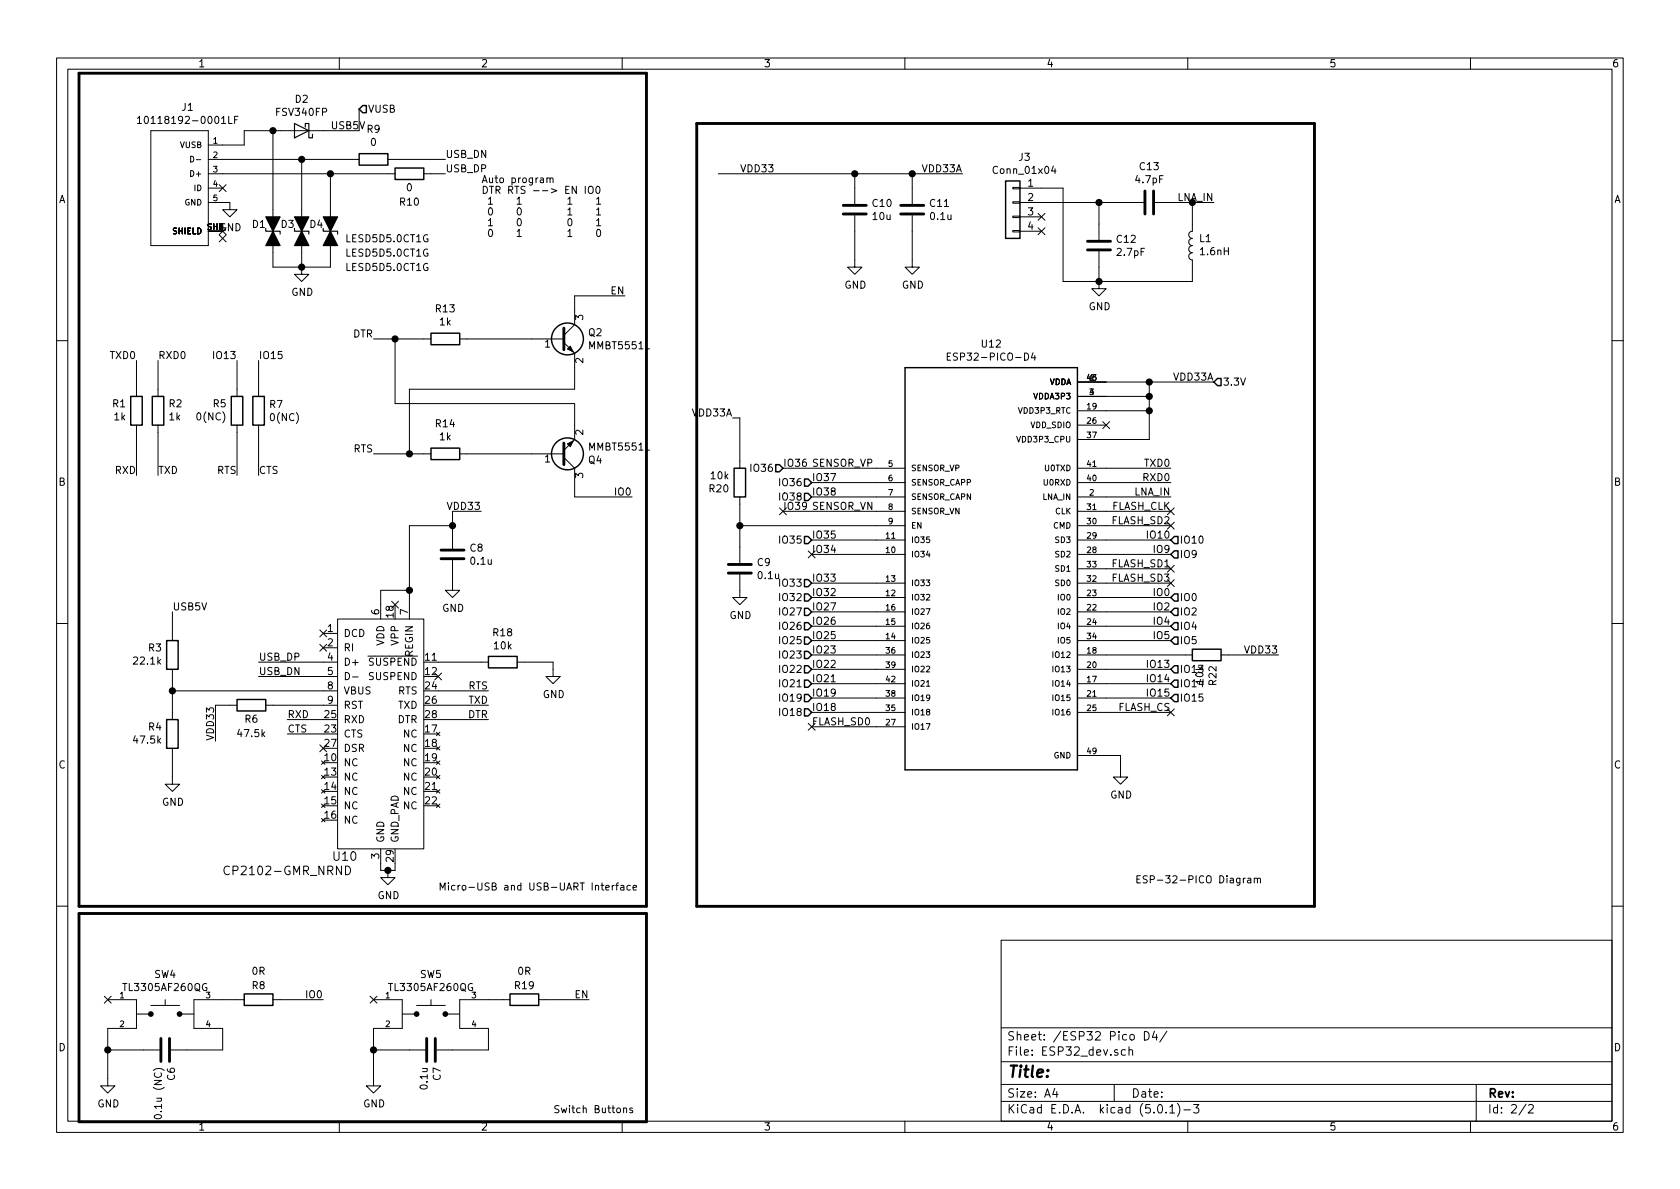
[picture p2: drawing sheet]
<svg xmlns="http://www.w3.org/2000/svg" width="297mm" height="210mm" viewBox="0 0 297 210" stroke-linecap="round" stroke-linejoin="round" font-family="sans-serif">
<g fill="none" stroke="#000" stroke-width=".18">
<path d="M10 10.3h277v189.9h-277zM12 12.2h273v186.1h-273zM60 10.3v1.9M63.5 19.3v3.8h-20.3v2.5h-6.4M110 10.3v1.9M160 10.3v1.9M210 10.3v1.9M260 10.3v1.9M24.3 20.9l.4-.3v1.2M24.3 21.8h.7M26.7 23.1h10.1v20.3h-10.1zM33.7 27.6a.51 .51 0 0 1 .6 .5 .51 .51 0 0 1-.6 .5z"/>
<path d="M34.7 28.2h.8M36.8 35.8h3.8v1.3h1.3l-1.3 1.2-1.2-1.2h1.2M36.8 28.2h26.7M36.8 30.7h33M36.8 33.3h2.6M38.8 32.7l1.2 1.2M40 32.7l-1.2 1.2M40.4 20.6v1.2h.6M41.5 21.2h.4M42.1 20.6h-.6v1.2M48.3 23.1v24.1h10.1v-16.5M53.3 28.2v20.3h1.3l-1.3 1.3-1.2-1.3h1.2"/>
<path d="M68.6 28.2h10.1M74.9 30.7h3.8M86.4 36.1h.7M86.4 39.9h.7M91.4 35.2l.4-.4v1.3M91.4 36.1h.8M91.6 36.9l.1-.2a.67 .67 0 0 1 .5 .7 .67 .67 0 0 1-.5 .6l-.3-.5zM91.6 38.8l.1-.1a.67 .67 0 0 1 .5 .6 .67 .67 0 0 1-.5 .6l-.3-.5zM96.7 31.6l.2-.1h.3l.1 .8M96.7 31.5v.8M97.3 31.6l.1-.1h.3l.1 .8M100.4 35.2l.4-.4v1.3"/>
<path d="M100.4 37.1l.4-.4v1.3M100.4 36.1h.7M100.4 38h.7M100.5 38.8l.2-.1a.67 .67 0 0 1 .4 .6 .67 .67 0 0 1-.4 .6l-.2-.1-.1-.4zM103.5 32.9v1.3M104.1 33.1l.2-.2a.45 .45 0 0 1 .6 .5v.4l-.2 .4h-.5a.92 .92 0 0 1-.1-1.1zM105.5 33.1l.2-.2a.69 .69 0 0 1 .4 .7 .69 .69 0 0 1-.4 .6l-.3-.2v-.3zM105.5 35.2l.3-.4v1.3M105.5 37.1l.3-.4v1.3M105.5 39l.3-.3v1.2M105.5 36.1h.7M105.5 38h.7"/>
<path d="M105.5 39.9h.7M127 30.7h43.2M151.1 38.1v9.1h1.3l-1.3 1.3-1.2-1.3h1.2M151.1 30.7v5.4M161.3 38.1v9.1h1.3l-1.3 1.3-1.3-1.3h1.3M161.3 30.7v5.4M179.1 38.2h1.2v.3h-1.2zM179.1 35.7h1.2v.2h-1.2zM179.1 33.1h1.2v.3h-1.2zM180.3 33.3h7.7v16.5h22.8v-3.8a.63 .63 0 0 1-.6-.7 .63 .63 0 0 1 .6-.6 .63 .63 0 0 1-.6-.6 .63 .63 0 0 1 .6-.7 .63 .63 0 0 1-.6-.6 .63 .63 0 0 1 .6-.6 .63 .63 0 0 1-.6-.7 .63 .63 0 0 1 .6-.6v-5.1M180.3 35.8h21.9M180.3 38.3h3.8"/>
<path d="M183.5 37.7l1.3 1.3M184.8 37.7l-1.3 1.3M186.2 29.4l-.3 .8h.8M186.5 29.8v.9M194.3 35.8v6.6M204.2 35.8h10.4M36.8 40.9h2.6M38.8 41.5l1.2 1.3M40 41.5l-1.2 1.3M66 59.9h10.2M69.8 59.9v11.5h31.8v6.3l-1.9 1.9M81.3 59.9h18.4"/>
<path d="M91.4 40.9l.4-.3v1.2M91.4 41.8h.8M100.4 40.9l.4-.3v1.2M100.4 41.8h.7M105.6 40.7l.2-.1a.67 .67 0 0 1 .4 .6 .67 .67 0 0 1-.4 .6l-.2-.1-.1-.4zM110.5 52.3h-8.9v5.1l-1.9 1.9M179.1 40.8h1.2v.2h-1.2zM180.3 40.9h3.8M183.5 40.3l1.3 1.2M184.8 40.3l-1.3 1.2M194.3 44.4v6.6h1.3l-1.3 1.3-1.3-1.3h1.3M10 60.2h2"/>
<path d="M24.1 63.7v6.4M24.1 75.2v8.9M27.9 63.7v6.4M27.9 75.2v8.9M41.9 63.7v6.4M41.9 75.2v8.9M45.7 63.7v6.4M45.7 75.2v8.9M99.7 60.6l1.9 1.9v6.3h-29.2v11.5M129.5 73.9h1.3v8.9M167.5 63h.4M168.1 62.4h-.6v1.3h.6"/>
<path d="M182.7 62.4l-.4 .9h.8M183 62.9v.8M190.5 67.6h24.1M190.5 72.6h12.7M190.5 75.2h5.1M190.5 70.1h12.7M195 74.6l1.2 1.2M196.2 74.6l-1.2 1.2M203.2 67.6v10.1h-12.7M285 60.2h2M66 80.3h10.2M80 99.1v5.3h1.3l-1.3 1.3-1.3-1.3h1.3"/>
<path d="M80 93h-7.6v16.5M81.3 80.3h18.4M85.1 90.4h-5.1v6.6M99.7 80.9l1.9 1.9v5.1h10.2M130.8 93h29.2M130.8 87.9v11.7M137.8 89.8l1.2 1.2M138.4 90.4h21.6M138.4 82.8h21.6M139 89.8l-1.2 1.2M142.9 97.4l1.2 1.2M143.5 98h16.5"/>
<path d="M143.5 95.5h16.5M143.5 87.9h16.5M143.5 85.3h16.5M144.1 97.4l-1.2 1.2M190.5 98h16.5M190.5 95.5h16.5M190.5 87.9h16.5M190.5 93h16.5M190.5 90.4h16.5M190.5 85.3h16.5M190.5 82.8h16.5M206.4 100l1.2 1.2"/>
<path d="M206.4 89.8l1.2 1.2M206.4 92.3l1.2 1.3M207.6 100l-1.2 1.2M207.6 89.8l-1.2 1.2M207.6 92.3l-1.2 1.3M10 110.3h2M30.5 108.2v5.1M30.5 118.4v8.8M45.7 117.1h14M45.7 119.6h14M56.5 111.4l1.3 1.2M56.5 113.9l1.3 1.3"/>
<path d="M57.1 112h2.6M57.1 114.5h2.6M57.8 111.4l-1.3 1.2M57.8 113.9l-1.3 1.3M59.7 109.5h15.2v40.6h-15.2zM61.1 118.9a.64 .64 0 0 1 .7 .7 .64 .64 0 0 1-.7 .6zM62.3 119.7h1M69.2 106.3l1.3 1.2M70.5 106.3l-1.3 1.2M72.4 104.4h-5.1v5.1M76.9 119l1.2 1.2M77.5 117.1h8.9"/>
<path d="M78.1 119l-1.2 1.2M91.4 117.1h6.4v2.5h1.3l-1.3 1.3-1.3-1.3h1.3M130.8 101.6v4.1h1.3l-1.3 1.2-1.3-1.2h1.3M143.5 105.7h16.5M143.5 103.1h16.5M143.5 113.3h16.5M143.5 110.7h16.5M143.5 108.2h16.5M143.5 115.8h16.5M143.5 118.4h16.5M190.5 105.7h16.5M190.5 103.1h16.5"/>
<path d="M190.5 113.3h16.5M190.5 110.7h16.5M190.5 108.2h16.5M190.5 115.8h20.3M190.5 118.4h16.5M190.5 100.6h16.5M206.4 102.5l1.2 1.2M207.6 102.5l-1.2 1.2M215.9 115.8h10.2M285 110.3h2M30.5 132.3v6.4h1.2l-1.2 1.2-1.3-1.2h1.3M30.5 122.2h29.2"/>
<path d="M41.9 124.7h-3.8v6.4M47 124.7h12.7M50.8 129.8h6.3M50.8 127.2h6.3M56.5 131.7l1.3 1.2M56.8 134.6l.7 .6M56.8 137.1l.7 .6M56.8 139.6l.7 .7M57.5 139.6l-.7 .7M57.5 134.6l-.7 .6M57.5 137.1l-.7 .6M57.8 131.7l-1.3 1.2"/>
<path d="M77.2 129.5l.6 .6M77.2 132l.6 .6M77.2 134.6l.6 .6M77.2 137.1l.6 .6M77.2 139.6l.6 .7M77.5 122.2h8.9M77.5 124.7h8.9M77.5 127.2h8.9M77.8 129.5l-.6 .6M77.8 132l-.6 .6M77.8 134.6l-.6 .6M77.8 137.1l-.6 .6"/>
<path d="M77.8 139.6l-.6 .7M142.9 127.9l1.2 1.2M143.5 120.9h16.5M143.5 123.4h16.5M143.5 126h16.5M143.5 128.5h16.5M144.1 127.9l-1.2 1.2M147 120.6h.7M163.8 121.4h.6M190.5 133.6h7.6v3.8h1.3l-1.3 1.3-1.3-1.3h1.3M190.5 120.9h16.5M190.5 123.4h16.5"/>
<path d="M190.5 126h16.5M206.4 125.4l1.2 1.2M207.6 125.4l-1.2 1.2M40.6 153.3a.63 .63 0 0 0-.8 0 .63 .63 0 0 0-.2 .7 .58 .58 0 0 0 .3 .6 .58 .58 0 0 0 .7-.1M56.8 142.2l.7 .6M56.8 144.7l.7 .6M57.5 142.2l-.7 .6M57.5 144.7l-.7 .6M61.1 153.2a.77 .77 0 0 1 .9 .7 .77 .77 0 0 1-.9 .8zM67.3 150.1v3.8h2.5v-1.3M68.6 153.9v1.3h1.2l-1.2 1.3-1.3-1.3h1.3M77.2 142.2l.6 .6"/>
<path d="M77.8 142.2l-.6 .6M107.1 157l.6-.1-.1-.3h-.3l-.2 .1 .1 .6h.4M108.3 156.6v.8M108.6 156.6l-.3 .2M108.9 156.6h.4M109.3 156.1l-.3 .2v1.1M109.8 156.6h.5v.8M110.3 156.9h-.4l-.2 .2 .2 .3 .4-.1M111.5 156.6h-.4l-.3 .2 .2 .5h.5M111.9 157l.6-.1v-.3h-.4l-.2 .1 .1 .6h.5M219.8 155.3v.8M220.2 155.3l-.4 .2"/>
<path d="M220.6 155.3h.5l.1 .8M221.2 155.6h-.4l-.3 .2 .1 .3h.6M221.8 155.4l.1-.1h.3l.1 .8M221.8 155.3v.8M222.3 155.5l.2-.2h.3l.1 .8M10 160.2h2M18.4 176.2l1.3 1.2M19 176.8h5.1v5.1h-5.1v10.1h1.3l-1.3 1.3-1.2-1.3h1.2M19.7 176.2l-1.3 1.2M24.1 179.3h2.6M26.7 177.8h5M29.2 176.8v1"/>
<path d="M31.7 179.3h2.6M43.2 176.8h-8.9v5.1h5.1v3.8h-9.2M48.3 176.8h8.8M65.4 176.2l1.2 1.2M66 176.8h5.1v5.1h-5.1v10.1h1.3l-1.3 1.3-1.2-1.3h1.2M66.6 176.2l-1.2 1.2M71.1 179.3h2.6M73.7 177.8h5M76.2 176.8v1M78.7 179.3h2.6M90.2 176.8h-8.9v5.1h5.1v3.8h-9.2M95.2 176.8h8.9"/>
<path d="M177 166.3h108v32h-108zM285 160.2h2M19 185.7h9.2M27.1 189.3a1.47 1.47 0 0 1 1.9 0M27.4 197.3a.83 .83 0 0 1 1.1 .1 .67 .67 0 0 1-.6 .5 .67 .67 0 0 1-.6-.5zM60 198.3v1.9M66 185.7h9.2M110 198.3v1.9M110.3 196.1l.1-.2 .3 .1 .1 .8M110.3 195.9v.9M111.8 196l-.3-.1-.2 .2 .1 .2 .4 .1v.3h-.5M160 198.3v1.9"/>
<path d="M177 194.8h108M177 191.8h108M177 187.8h108M177 181.8h108M186.5 192.5l-.4 1h1M186.8 193v1M197 191.8v3M199 185.7l-.4-.1-.3 .3v.6l.3 .1 .4-.1M199.6 185.7l.2-.1 .4 .1 .1 .9M199.6 185.1v1.5M202.3 182.4a.75 .75 0 0 1 .9 .8 .75 .75 0 0 1-.9 .7zM204.1 182.3l-.3 1.1h.9"/>
<path d="M204.5 182.9v1M204.8 195.5l.4-.2a.94 .94 0 0 1 0 1.5 .79 .79 0 0 1-.4-1.3zM206.2 196.7v.1M206.3 182.3l-1.2 2M206.8 195.8l.5-.5v1.5M206.8 196.8h.9M208.2 195.1a1.71 1.71 0 0 1 0 2.3M209.3 196.3h1.2M210 198.3v1.9M211 195.3h1l-.5 .6 .4 .1v.7l-.2 .1-.7-.1M260 198.3v1.9M261 191.8v6.5"/>
<path d="M269.8 195.2l-1.2 2M270.3 195.5l.2-.2h.3l.3 .5-.9 1h.9"/>
</g>
<g fill="none" stroke="#000" stroke-width=".25">
<path d="M64.1 18.7h.7v1.2h-.7l-.6-.6zM63.5 27.2h5.1v2h-5.1zM69.8 29.7h5.1v2h-5.1zM177.8 32h2.5v10.2h-2.5zM76.2 58.9h5.1v2.1h-5.1zM23.1 70.1h2v5.1h-2zM26.9 70.1h2.1v5.1h-2.1zM40.9 70.1h2v5.1h-2zM44.7 70.1h2v5.1h-2zM76.2 79.2h5.1v2.1h-5.1zM160 65h30.5v71.1h-30.5zM215.3 66.9h.6v1.3h-.6l-.7-.6z"/>
<path d="M129.8 82.8h2v5.1h-2zM137.2 82.2h.6l.6 .6-.6 .6h-.6zM142.2 84.7h.7l.6 .6-.6 .7h-.7zM142.2 87.2h.7l.6 .7-.6 .6h-.7zM142.2 94.9h.7l.6 .6-.6 .6h-.7zM207 98l.6-.6h.7v1.3h-.7zM207.6 94.9h.7v1.2h-.7l-.6-.6zM29.5 113.3h2v5.1h-2zM86.4 116.1h5v2h-5zM142.2 102.5h.7l.6 .6-.6 .7h-.7zM142.2 105h.7l.6 .7-.6 .6h-.7zM142.2 107.6h.7l.6 .6-.6 .6h-.7z"/>
<path d="M142.2 110.1h.7l.6 .6-.6 .7h-.7zM142.2 112.6h.7l.6 .7-.6 .6h-.7zM142.2 115.2h.7l.6 .6-.6 .7h-.7zM142.2 117.7h.7l.6 .7-.6 .6h-.7zM207 105.7l.6-.7h.7v1.3h-.7zM207.6 107.6h.7v1.2h-.7l-.6-.6zM207.6 110.1h.7v1.3h-.7l-.6-.7zM207.6 112.6h.7v1.3h-.7l-.6-.6zM207.6 117.7h.7v1.3h-.7l-.6-.6zM210.8 114.8h5.1v2h-5.1zM29.5 127.2h2v5.1h-2zM41.9 123.7h5.1v2h-5.1z"/>
<path d="M142.2 120.3h.7l.6 .6-.6 .6h-.7zM142.2 122.8h.7l.6 .6-.6 .7h-.7zM142.2 125.3h.7l.6 .7-.6 .6h-.7zM207 120.9l.6-.6h.7v1.2h-.7zM207.6 122.8h.7v1.3h-.7l-.6-.7zM43.2 175.8h5.1v2h-5.1zM90.2 175.8h5v2h-5z"/>
<circle cx="100.3" cy="59.9" r="2.82"/>
<circle cx="100.3" cy="80.3" r="2.82"/>
</g>
<path d="M47 38.3h2.5l-1.2 2.6zM52.1 38.3h2.5l-1.3 2.6zM57.1 38.3h2.6l-1.3 2.6zM48.3 40.9l1.2 2.5h-2.5zM53.3 40.9l1.3 2.5h-2.5zM58.4 40.9l1.3 2.5h-2.6z" fill="#000" stroke="#000" stroke-width=".2"/>
<path d="M52.1 21.8l2.5 1.3-2.5 1.3zM54 22.5v-.7h.6v2.6h.6v-.7M47 40.4v.5h2.5v.5M52.1 40.4v.5h2.5v.5M57.1 40.4v.5h2.6v.5" fill="none" stroke="#000" stroke-width=".2"/>
<g fill="#000" stroke="#000" stroke-width=".25">
<circle cx="48.3" cy="23.1" r=".51"/>
<circle cx="53.3" cy="28.2" r=".51"/>
<circle cx="58.4" cy="30.7" r=".51"/>
<circle cx="151.1" cy="30.7" r=".51"/>
<circle cx="161.3" cy="30.7" r=".51"/>
<circle cx="194.3" cy="35.8" r=".51"/>
<circle cx="53.3" cy="47.2" r=".51"/>
<circle cx="69.9" cy="59.9" r=".51"/>
<circle cx="194.3" cy="49.8" r=".51"/>
<circle cx="203.2" cy="70.1" r=".51"/>
<circle cx="203.2" cy="67.6" r=".51"/>
<circle cx="203.2" cy="72.6" r=".51"/>
<circle cx="72.4" cy="80.3" r=".51"/>
<circle cx="80" cy="93" r=".51"/>
<circle cx="130.8" cy="93" r=".51"/>
<circle cx="72.4" cy="104.4" r=".51"/>
<circle cx="30.5" cy="122.2" r=".51"/>
<circle cx="68.6" cy="153.9" r=".51"/>
<circle cx="19" cy="185.7" r=".51"/>
<circle cx="66" cy="185.7" r=".51"/>
</g>
<g fill="none" stroke="#000" stroke-width=".51">
<path d="M14 12.9h100.3v147.4h-100.3zM123.2 21.8h109.2v138.5h-109.2zM149.1 37.8h4.1M149.1 36.3h4.1M159.3 37.8h4M159.3 36.3h4M202.4 33.8v4M204 33.8v4M99.7 58v3.8M192.3 44.2h4M192.3 42.7h4M99.7 78.4v3.8"/>
<path d="M78 98.8h4M78 97.3h4M128.8 99.8h4M128.8 101.3h4M14 161.5h100.3v36.9h-100.3zM28.4 183.6v4.1M30 183.6v4.1M75.4 183.6v4.1M77 183.6v4.1"/>
<circle cx="26.7" cy="179.3" r=".25"/>
<circle cx="31.7" cy="179.3" r=".25"/>
<circle cx="73.7" cy="179.3" r=".25"/>
<circle cx="78.7" cy="179.3" r=".25"/>
</g>
<path d="M100.3 78.5l1-.5-.5 1zM100.3 61.7l.5-.5 .5 1z" fill="#000" stroke="#000" stroke-width=".18"/>
<text font-size="2.8" x="178" y="190.5">Title:</text>
<g font-size="2.1">
<text x="40.5" y="154.8">CP2102-GMR_NRND</text>
<text x="59" y="152.2">U10</text>
<text x="178" y="184">Sheet: /ESP32 Pico D4/</text>
<text x="178" y="186.7">File: ESP32_dev.sch</text>
<text x="178" y="196.9">KiCad E.D.A. kicad (5.0.1)-3</text>
<text x="178" y="194.1">Size: A4</text>
<text x="200" y="194.1">Date:</text>
<text x="263" y="194.1">Rev:</text>
<text x="263" y="196.9">Id: 2/2</text>
</g>
<g font-size="1.8">
<text x="35" y="11.9">1</text>
<text x="85" y="11.9">2</text>
<text x="135" y="11.9">3</text>
<text x="185" y="11.9">4</text>
<text x="235" y="11.9">5</text>
<text x="285" y="11.9">6</text>
<text x="25.9" y="21.9">10118192-0001LF</text>
<text x="32.2" y="19.6">J1</text>
<text x="49" y="20.5">FSV340FP</text>
<text x="52.2" y="18.2">D2</text>
<text x="58.4" y="22.9">USB5V</text>
<text x="64.9" y="23.5">R9</text>
<text x="65" y="19.9">VUSB</text>
<text x="65.6" y="25.8">0</text>
<text x="78.7" y="27.9">USB_DN</text>
<text x="180.2" y="28.4">J3</text>
<text x="10.4" y="35.9">A</text>
<text x="71.9" y="33.8">0</text>
<text x="78.7" y="30.5">USB_DP</text>
<text x="85.1" y="32.4">Auto program</text>
<text x="85.1" y="34.3">DTR RTS --&gt; EN IO0</text>
<text x="130.8" y="30.5">VDD33</text>
<text x="163.2" y="30.5">VDD33A</text>
<text x="175.9" y="30.8">Conn_01x04</text>
<text x="181.8" y="33">1</text>
<text x="181.8" y="35.6">2</text>
<text x="200.9" y="32.4">4.7pF</text>
<text x="201.6" y="30.1">C13</text>
<text x="208.3" y="35.6">LNA_IN</text>
<text x="285.4" y="35.9">A</text>
<text x="38.8" y="40.9">GND</text>
<text x="44.7" y="40.3">D1</text>
<text x="49.7" y="40.3">D3</text>
<text x="54.8" y="40.3">D4</text>
<text x="70.8" y="36.4">R10</text>
<text x="85.6" y="36.2">1</text>
<text x="85.6" y="38.1">0</text>
<text x="85.6" y="40">1</text>
<text x="85.6" y="41.9">0</text>
<text x="154.3" y="36.6">C10</text>
<text x="154.4" y="38.9">10u</text>
<text x="164.5" y="36.6">C11</text>
<text x="164.6" y="38.9">0.1u</text>
<text x="181.8" y="38.1">3</text>
<text x="181.8" y="40.6">4</text>
<text x="61.4" y="42.8">LESD5D5.0CT1G</text>
<text x="61.4" y="47.9">LESD5D5.0CT1G</text>
<text x="61.4" y="45.4">LESD5D5.0CT1G</text>
<text x="197.5" y="42.9">C12</text>
<text x="197.6" y="45.3">2.7pF</text>
<text x="212.1" y="42.8">L1</text>
<text x="212.3" y="45.1">1.6nH</text>
<text x="51.5" y="52.3">GND</text>
<text x="108" y="52.1">EN</text>
<text x="149.3" y="51">GND</text>
<text x="159.5" y="51">GND</text>
<text x="62.4" y="59.7">DTR</text>
<text x="77.1" y="55.2">R13</text>
<text x="77.8" y="57.6">1k</text>
<text x="103.1" y="56.6" transform="rotate(-90 103.1 56.6)">3</text>
<text x="104.1" y="59.5">Q2</text>
<text x="192.5" y="54.9">GND</text>
<text x="19.6" y="63.5">TXD0</text>
<text x="27.9" y="63.5">RXD0</text>
<text x="38.1" y="63.5">IO13</text>
<text x="45.7" y="63.5">IO15</text>
<text x="96.3" y="61.5">1</text>
<text x="103.1" y="64.2" transform="rotate(-90 103.1 64.2)">2</text>
<text x="104.3" y="61.8">MMBT5551L</text>
<text x="168.6" y="63.8">ESP32-PICO-D4</text>
<text x="173.6" y="61.5">U12</text>
<text x="207.6" y="67.3">VDD33A</text>
<text x="216.2" y="68.2">3.3V</text>
<text x="19.9" y="72">R1</text>
<text x="20.2" y="74.3">1k</text>
<text x="29.9" y="72">R2</text>
<text x="29.9" y="74.3">1k</text>
<text x="35" y="74.3">0(NC)</text>
<text x="37.7" y="72">R5</text>
<text x="47.7" y="72.2">R7</text>
<text x="48" y="74.5">0(NC)</text>
<text x="77.1" y="75.6">R14</text>
<text x="77.8" y="77.9">1k</text>
<text x="103.1" y="76.9" transform="rotate(-90 103.1 76.9)">2</text>
<text x="122.6" y="73.7">VDD33A</text>
<text x="20.4" y="83.8">RXD</text>
<text x="27.9" y="83.8">TXD</text>
<text x="38.4" y="83.8">RTS</text>
<text x="45.7" y="83.8">CTS</text>
<text x="62.5" y="80">RTS</text>
<text x="96.3" y="81.8">1</text>
<text x="104.1" y="82">Q4</text>
<text x="104.3" y="79.7">MMBT5551L</text>
<text x="133.1" y="83.4">IO36</text>
<text x="138.4" y="82.5">IO36</text>
<text x="143.5" y="82.5">SENSOR_VP</text>
<text x="202.5" y="82.5">TXD0</text>
<text x="10.4" y="85.9">B</text>
<text x="103.1" y="84.6" transform="rotate(-90 103.1 84.6)">3</text>
<text x="108.9" y="87.6">IO0</text>
<text x="125.5" y="87.1">R20</text>
<text x="125.8" y="84.8">10k</text>
<text x="138.2" y="86">IO36</text>
<text x="138.2" y="88.5">IO38</text>
<text x="143.5" y="87.6">IO38</text>
<text x="143.5" y="85.1">IO37</text>
<text x="200.6" y="87.6">LNA_IN</text>
<text x="202.3" y="85.1">RXD0</text>
<text x="285.4" y="85.9">B</text>
<text x="79.4" y="90.2">VDD33</text>
<text x="138.4" y="90.2">IO39</text>
<text x="143.5" y="95.2">IO35</text>
<text x="143.5" y="90.2">SENSOR_VN</text>
<text x="196.5" y="90.2">FLASH_CLK</text>
<text x="196.7" y="92.7">FLASH_SD2</text>
<text x="203.2" y="95.2">IO10</text>
<text x="83.1" y="97.6">C8</text>
<text x="83.3" y="99.9">0.1u</text>
<text x="133.9" y="100.1">C9</text>
<text x="138.2" y="96.1">IO35</text>
<text x="143.5" y="97.8">IO34</text>
<text x="196.7" y="100.3">FLASH_SD1</text>
<text x="204.2" y="97.8">IO9</text>
<text x="208.5" y="96.1">IO10</text>
<text x="208.5" y="98.7">IO9</text>
<text x="30.5" y="107.9">USB5V</text>
<text x="134.1" y="102.4">0.1u</text>
<text x="138.2" y="103.8">IO33</text>
<text x="138.2" y="106.3">IO32</text>
<text x="143.5" y="102.9">IO33</text>
<text x="143.5" y="105.4">IO32</text>
<text x="143.5" y="107.9">IO27</text>
<text x="196.7" y="102.9">FLASH_SD3</text>
<text x="204.2" y="105.4">IO0</text>
<text x="204.2" y="107.9">IO2</text>
<text x="208.5" y="106.3">IO0</text>
<text x="57.9" y="111.8">1</text>
<text x="60.7" y="112.6">DCD</text>
<text x="67.1" y="108.7" transform="rotate(-90 67.1 108.7)">6</text>
<text x="69.6" y="109.2" transform="rotate(-90 69.6 109.2)">18</text>
<text x="72.1" y="108.7" transform="rotate(-90 72.1 108.7)">7</text>
<text x="78.2" y="108.2">GND</text>
<text x="87.2" y="112.5">R18</text>
<text x="129" y="109.5">GND</text>
<text x="138.2" y="108.8">IO27</text>
<text x="138.2" y="111.4">IO26</text>
<text x="138.2" y="113.9">IO25</text>
<text x="143.5" y="110.5">IO26</text>
<text x="143.5" y="113">IO25</text>
<text x="204.2" y="110.5">IO4</text>
<text x="204.2" y="113">IO5</text>
<text x="208.5" y="108.8">IO2</text>
<text x="208.5" y="111.4">IO4</text>
<text x="208.5" y="113.9">IO5</text>
<text x="23.8" y="117.5">22.1k</text>
<text x="26.3" y="115.2">R3</text>
<text x="45.7" y="116.8">USB_DP</text>
<text x="45.7" y="119.4">USB_DN</text>
<text x="57.9" y="114.3">2</text>
<text x="57.9" y="116.8">4</text>
<text x="57.9" y="119.4">5</text>
<text x="60.7" y="115.2">RI</text>
<text x="60.7" y="117.7">D+</text>
<text x="65.4" y="117.7">SUSPEND</text>
<text x="67.9" y="114.2" transform="rotate(-90 67.9 114.2)">VDD</text>
<text x="70.5" y="114" transform="rotate(-90 70.5 114)">VPP</text>
<text x="73" y="116.1" transform="rotate(-90 73 116.1)">REGIN</text>
<text x="75.2" y="116.8">11</text>
<text x="75.2" y="119.4">12</text>
<text x="87.4" y="114.8">10k</text>
<text x="138.2" y="116.5">IO23</text>
<text x="138.2" y="119">IO22</text>
<text x="143.5" y="115.6">IO23</text>
<text x="143.5" y="118.1">IO22</text>
<text x="203.2" y="118.1">IO13</text>
<text x="208.5" y="119">IO13</text>
<text x="220.4" y="115.6">VDD33</text>
<text x="57.9" y="121.9">8</text>
<text x="57.9" y="124.5">9</text>
<text x="60.7" y="122.8">VBUS</text>
<text x="60.7" y="125.3">RST</text>
<text x="65.4" y="120.3">SUSPEND</text>
<text x="70.4" y="122.8">RTS</text>
<text x="70.4" y="125.3">TXD</text>
<text x="75.2" y="121.9">24</text>
<text x="75.2" y="124.5">26</text>
<text x="82.8" y="121.9">RTS</text>
<text x="82.8" y="124.5">TXD</text>
<text x="96" y="123.4">GND</text>
<text x="138.2" y="121.5">IO21</text>
<text x="138.2" y="124.1">IO19</text>
<text x="143.5" y="120.6">IO21</text>
<text x="143.5" y="123.2">IO19</text>
<text x="143.5" y="125.7">IO18</text>
<text x="197.7" y="125.7">FLASH_CS</text>
<text x="203.2" y="123.2">IO15</text>
<text x="203.2" y="120.6">IO14</text>
<text x="208.5" y="121.5">IO14</text>
<text x="208.5" y="124.1">IO15</text>
<text x="212.8" y="120.9" transform="rotate(-90 212.8 120.9)">10k</text>
<text x="215.1" y="121.1" transform="rotate(-90 215.1 121.1)">R22</text>
<text x="23.8" y="131.5">47.5k</text>
<text x="26.3" y="129.2">R4</text>
<text x="37.8" y="131.1" transform="rotate(-90 37.8 131.1)">VDD33</text>
<text x="42.2" y="130.3">47.5k</text>
<text x="43.3" y="127.8">R6</text>
<text x="50.8" y="129.5">CTS</text>
<text x="50.8" y="127">RXD</text>
<text x="57.5" y="129.5">23</text>
<text x="57.5" y="127">25</text>
<text x="60.7" y="130.4">CTS</text>
<text x="60.7" y="127.9">RXD</text>
<text x="70.3" y="127.9">DTR</text>
<text x="71.3" y="130.4">NC</text>
<text x="75.2" y="129.5">17</text>
<text x="75.2" y="127">28</text>
<text x="82.7" y="127">DTR</text>
<text x="138.2" y="126.6">IO18</text>
<text x="143.5" y="128.3">FLASH_SD0</text>
<text x="10.4" y="135.9">C</text>
<text x="57.5" y="134.6">10</text>
<text x="57.5" y="137.2">13</text>
<text x="57.5" y="132.1">27</text>
<text x="60.7" y="135.5">NC</text>
<text x="60.7" y="133">DSR</text>
<text x="71.3" y="133">NC</text>
<text x="71.3" y="135.5">NC</text>
<text x="75.2" y="132.1">18</text>
<text x="75.2" y="134.6">19</text>
<text x="75.2" y="137.2">20</text>
<text x="285.4" y="135.9">C</text>
<text x="28.7" y="142.5">GND</text>
<text x="57.5" y="139.7">14</text>
<text x="57.5" y="142.2">15</text>
<text x="60.7" y="138">NC</text>
<text x="60.7" y="140.6">NC</text>
<text x="60.7" y="143.1">NC</text>
<text x="71.3" y="138">NC</text>
<text x="71.3" y="140.6">NC</text>
<text x="71.3" y="143.1">NC</text>
<text x="75.2" y="139.7">21</text>
<text x="75.2" y="142.2">22</text>
<text x="196.3" y="141.2">GND</text>
<text x="57.5" y="144.8">16</text>
<text x="60.7" y="145.7">NC</text>
<text x="67.9" y="149.1" transform="rotate(-90 67.9 149.1)">GND</text>
<text x="70.5" y="149.1" transform="rotate(-90 70.5 149.1)">GND_PAD</text>
<text x="67.1" y="151.9" transform="rotate(-90 67.1 151.9)">3</text>
<text x="69.6" y="152.3" transform="rotate(-90 69.6 152.3)">29</text>
<text x="66.8" y="159">GND</text>
<text x="77.5" y="157.5">Micro-USB and USB-UART Interface</text>
<text x="200.7" y="156.2">ESP-32-PICO Diagram</text>
<text x="27.3" y="172.9">SW4</text>
<text x="44.6" y="172.4">0R</text>
<text x="74.3" y="172.9">SW5</text>
<text x="91.6" y="172.4">0R</text>
<text x="22.1" y="175.3">TL3305AF260QG</text>
<text x="44.6" y="174.9">R8</text>
<text x="54.3" y="176.5">IO0</text>
<text x="69.1" y="175.3">TL3305AF260QG</text>
<text x="91.1" y="174.9">R19</text>
<text x="101.7" y="176.5">EN</text>
<text x="10.4" y="185.9">D</text>
<text x="285.4" y="185.9">D</text>
<text x="30.9" y="191" transform="rotate(-90 30.9 191)">C6</text>
<text x="77.9" y="191" transform="rotate(-90 77.9 191)">C7</text>
<text x="17.2" y="195.8">GND</text>
<text x="28.6" y="197.3" transform="rotate(-90 28.6 197.3)">0.1u (NC)</text>
<text x="64.2" y="195.8">GND</text>
<text x="75.6" y="192.5" transform="rotate(-90 75.6 192.5)">0.1u</text>
<text x="97.8" y="196.8">Switch Buttons</text>
<text x="35" y="199.9">1</text>
<text x="85" y="199.9">2</text>
<text x="135" y="199.9">3</text>
<text x="185" y="199.9">4</text>
<text x="235" y="199.9">5</text>
<text x="285" y="199.9">6</text>
</g>
<g font-size="1.4">
<text x="31.9" y="26.2">VUSB</text>
<text x="37.7" y="25.4">1</text>
<text x="37.7" y="27.9">2</text>
<text x="34" y="31.2">D+</text>
<text x="34.4" y="33.8">ID</text>
<text x="37.7" y="30.5">3</text>
<text x="37.7" y="33">4</text>
<text x="37.7" y="35.6">5</text>
<text x="30.6" y="41.4">SHIELD</text>
<text x="32.7" y="36.3">GND</text>
<text x="36.7" y="40.6">SH1</text>
<text x="38.7" y="40.6">2</text>
<text x="183" y="70.6">VDDA3P3</text>
<text x="185.5" y="68.1">VDDA</text>
<text x="192.3" y="67.3">43</text>
<text x="192.7" y="67.3">16</text>
<text x="192.7" y="69.8">4</text>
<text x="180.3" y="73.1">VDD3P3_RTC</text>
<text x="182.2" y="75.7">VDD_SDIO</text>
<text x="192.3" y="72.4">19</text>
<text x="192.3" y="74.9">26</text>
<text x="192.3" y="77.5">37</text>
<text x="157.1" y="82.5">5</text>
<text x="161" y="83.3">SENSOR_VP</text>
<text x="180.2" y="78.2">VDD3P3_CPU</text>
<text x="184.8" y="83.3">U0TXD</text>
<text x="192.3" y="82.5">41</text>
<text x="157.1" y="85.1">6</text>
<text x="157.1" y="87.6">7</text>
<text x="161" y="85.8">SENSOR_CAPP</text>
<text x="161" y="88.4">SENSOR_CAPN</text>
<text x="184.4" y="88.4">LNA_IN</text>
<text x="184.7" y="85.8">U0RXD</text>
<text x="192.3" y="85.1">40</text>
<text x="192.7" y="87.6">2</text>
<text x="156.7" y="95.2">11</text>
<text x="157.1" y="90.2">8</text>
<text x="157.1" y="92.7">9</text>
<text x="161" y="90.9">SENSOR_VN</text>
<text x="161" y="93.5">EN</text>
<text x="186.3" y="93.5">CMD</text>
<text x="186.6" y="90.9">CLK</text>
<text x="192.3" y="95.2">29</text>
<text x="192.3" y="92.7">30</text>
<text x="192.3" y="90.2">31</text>
<text x="156.7" y="97.8">10</text>
<text x="161" y="98.5">IO34</text>
<text x="161" y="96">IO35</text>
<text x="186.7" y="98.5">SD2</text>
<text x="186.7" y="96">SD3</text>
<text x="186.7" y="101.1">SD1</text>
<text x="192.3" y="97.8">28</text>
<text x="192.3" y="100.3">33</text>
<text x="156.7" y="105.4">12</text>
<text x="156.7" y="102.9">13</text>
<text x="156.7" y="107.9">16</text>
<text x="161" y="106.2">IO32</text>
<text x="161" y="103.6">IO33</text>
<text x="186.7" y="103.6">SD0</text>
<text x="187.2" y="106.2">IO0</text>
<text x="192.3" y="107.9">22</text>
<text x="192.3" y="105.4">23</text>
<text x="192.3" y="102.9">32</text>
<text x="156.7" y="113">14</text>
<text x="156.7" y="110.5">15</text>
<text x="161" y="113.8">IO25</text>
<text x="161" y="111.2">IO26</text>
<text x="161" y="108.7">IO27</text>
<text x="187.2" y="108.7">IO2</text>
<text x="187.2" y="111.2">IO4</text>
<text x="187.2" y="113.8">IO5</text>
<text x="192.3" y="110.5">24</text>
<text x="192.3" y="113">34</text>
<text x="156.7" y="115.6">36</text>
<text x="156.7" y="118.1">39</text>
<text x="161" y="116.3">IO23</text>
<text x="161" y="118.9">IO22</text>
<text x="186.4" y="116.3">IO12</text>
<text x="186.4" y="118.9">IO13</text>
<text x="192.3" y="115.6">18</text>
<text x="192.3" y="118.1">20</text>
<text x="156.7" y="125.7">35</text>
<text x="156.7" y="123.2">38</text>
<text x="156.7" y="120.6">42</text>
<text x="161" y="123.9">IO19</text>
<text x="161" y="121.4">IO21</text>
<text x="186.4" y="121.4">IO14</text>
<text x="186.4" y="123.9">IO15</text>
<text x="192.3" y="120.6">17</text>
<text x="192.3" y="123.2">21</text>
<text x="192.3" y="125.7">25</text>
<text x="156.7" y="128.3">27</text>
<text x="161" y="129">IO17</text>
<text x="161" y="126.5">IO18</text>
<text x="186.4" y="126.5">IO16</text>
<text x="186.3" y="134.1">GND</text>
<text x="192.3" y="133.3">49</text>
<text x="21.2" y="176.5">1</text>
<text x="36.4" y="176.5">3</text>
<text x="68.2" y="176.5">1</text>
<text x="83.4" y="176.5">3</text>
<text x="21.2" y="181.6">2</text>
<text x="36.4" y="181.6">4</text>
<text x="68.2" y="181.6">2</text>
<text x="83.4" y="181.6">4</text>
</g>
</svg>
